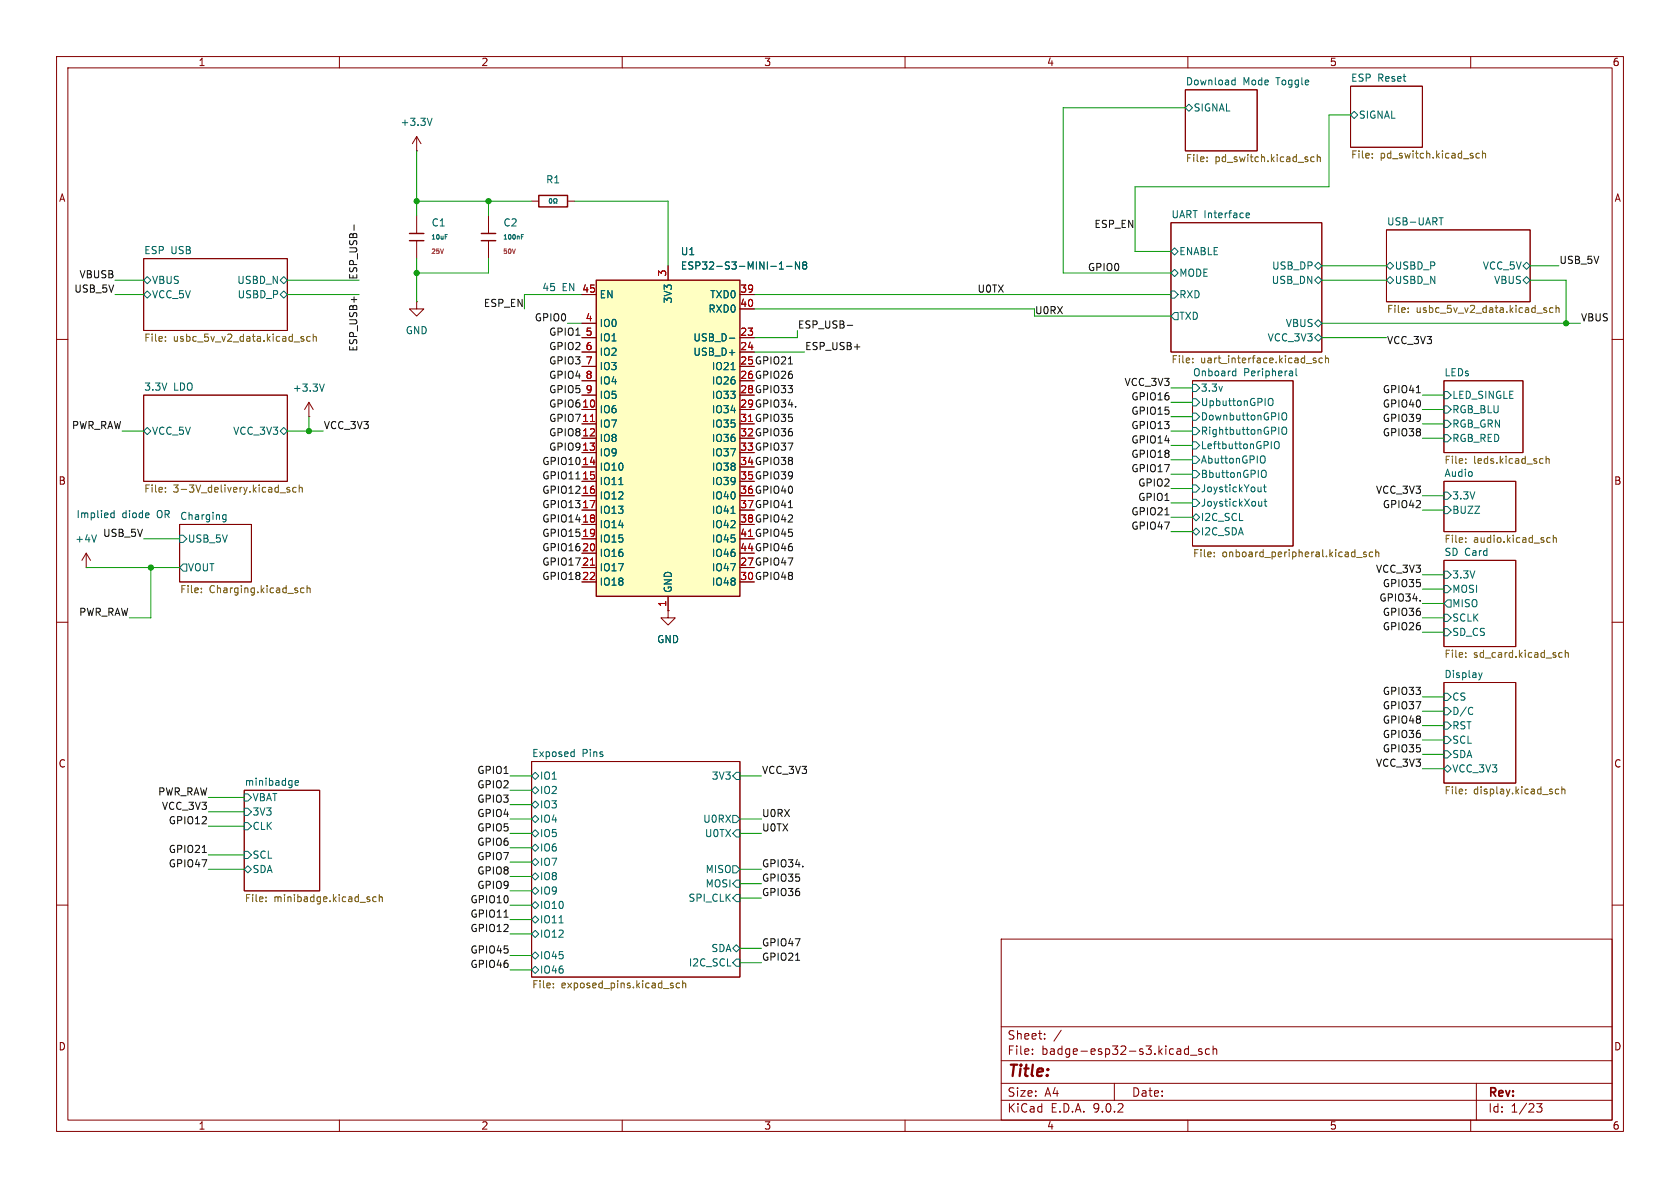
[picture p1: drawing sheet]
<svg xmlns="http://www.w3.org/2000/svg" width="297mm" height="210mm" viewBox="0 0 297 210" stroke-linecap="round" stroke-linejoin="round" font-family="sans-serif">
<g fill="none" stroke="#840000" stroke-width=".18">
<path d="M10 10h277v190h-277zM12 12h273v186h-273zM60 10v2M110 10v2M160 10v2M209.5 15.9h12.7v10.8h-12.7zM210 10v2M238.8 15.2h12.7v10.8h-12.7zM260 10v2M73.7 38.1v3.2M86.4 38.1v3.2M94 35.6h1.2"/>
<path d="M100.3 35.6h1.3M207 39.4h26.7v22.8h-26.7zM25.4 45.7h25.4v12.7h-25.4zM73.7 53.3v1.3h1.2l-1.2 1.3-1.3-1.3h1.3M73.7 53.3h.1M73.7 42.5v3.2M86.4 42.5v3.2M245.1 40.6h25.4v12.7h-25.4zM10 60h2M25.4 69.9h25.4v15.2h-25.4zM210.8 67.3h17.8v29.2h-17.8zM255.3 67.3h13.9v12.7h-13.9z"/>
<path d="M285 60h2M31.7 92.7h12.7v10.2h-12.7zM255.3 85.1h12.7v8.9h-12.7zM255.3 99.1h12.7v15.2h-12.7zM10 110h2M285 110h2M43.2 139.7h13.3v17.8h-13.3zM94 134.6h36.8v38.1h-36.8zM255.3 120.7h12.7v17.7h-12.7zM10 160h2M177 166h108v32h-108zM285 160h2"/>
<path d="M60 198v2M110 198v2M160 198v2M177 194.5h108M177 191.5h108M177 187.5h108M177 181.5h108M182.5 186.3v.1M182.5 185.5v.1M184.7 183.6v.1M184.7 182.8v.1M187.6 182.1l-1.3 2"/>
<path d="M197 191.5v3M209.5 186.3h.6M209.5 185.5h.6M210 198v2M210.1 184.9v1.5M210.5 186.5h1.1M212.5 185.5l-.4-.1-.2 .2 .1 .2 .5 .2v.3h-.6M213.8 185.5l-.4-.1-.3 .3v.4l.1 .2h.6M214.5 185.5l.2-.1 .3 .1 .1 .9M214.5 184.9v1.5M260 198v2M261 191.5v6.5"/>
<path d="M271.7 195.1h.9l-.5 .6 .4 .1v.7l-.2 .1-.6-.1"/>
</g>
<g fill="none" stroke="#006464" stroke-width=".18">
<path d="M209.5 19.1l.7-.7 .6 .7-.6 .6zM217.9 14.9h.5M217.9 14.2h.5M218.4 13.7v1.3M97.2 35.2l.1-.1a.39 .39 0 0 1 .3 .4 .39 .39 0 0 1-.4 .4l-.1-.3zM97.9 35.9h.2v-.1a.34 .34 0 0 1-.2-.5 .34 .34 0 0 1 .5-.1l.1 .3-.2 .4h.2M220.3 38.1l.6-.1-.1-.3-.3-.1-.2 .2 .1 .6h.4M238.8 20.3l.6-.6 .6 .6-.6 .7zM254.4 38.5h.7M254.8 38.5v1.3M25.4 49.5l.6-.6 .7 .6-.7 .7zM26 51.4l.7 .7-.7 .6-.6-.6z"/>
<path d="M49.5 49.5l.7-.6 .6 .6-.6 .7zM50.2 51.4l.6 .7-.6 .6-.7-.6zM78.7 41.5h.4M92.2 41.9h.2M92.2 41.5h.4M207 44.5l.6-.7 .7 .7-.7 .6zM207 48.3l.6-.7 .7 .7-.7 .6zM207 51.4h.6l.7 .7-.7 .6h-.6zM207.6 55.2h.7v1.3h-.7l-.6-.6zM232.4 49.5l.6-.6 .7 .6-.7 .7zM232.4 47l.6-.6 .7 .6-.7 .6zM232.4 57.2l.6-.7 .7 .7-.7 .6z"/>
<path d="M232.4 59.7l.6-.6 .7 .6-.7 .6zM245.1 49.5l.6-.6 .7 .6-.7 .7zM245.1 47l.6-.6 .7 .6-.7 .6zM269.2 49.5l.7-.6 .6 .6-.6 .7zM269.2 47l.7-.6 .6 .6-.6 .6zM25.4 76.2l.6-.6 .7 .6-.7 .6zM49.5 76.2l.7-.6 .6 .6-.6 .6zM210.8 75.6h.7l.6 .6-.6 .6h-.7zM210.8 78.1h.7l.6 .6-.6 .7h-.7zM210.8 70.5h.7l.6 .6-.6 .7h-.7zM210.8 73h.7l.6 .7-.6 .6h-.7zM210.8 67.9h.7l.6 .7-.6 .6h-.7z"/>
<path d="M218.1 65.6h.4M218.5 65.2v1.2M218.5 66.4h-.4M224.3 70.6l.2-.2a.43 .43 0 0 1 .6 .5v.4a.43 .43 0 0 1-.3 .4 .43 .43 0 0 1-.5-.2M225.6 78l-.1 .1a.81 .81 0 0 0 .1 1.2 .43 .43 0 0 0 .5-.4v-.7l-.3-.2M226.7 75.7l.2-.2a.43 .43 0 0 1 .6 .4v.5a.42 .42 0 0 1-.5 .4 .42 .42 0 0 1-.4-.4zM226.7 73.2l.2-.2a.43 .43 0 0 1 .6 .4v.4a.42 .42 0 0 1-.5 .5 .42 .42 0 0 1-.4-.5zM228.3 65.6l.2 .2v.6M228.5 66.4h-.1M228.5 65.9l-.1 .1M229.1 65.2v1.1l.2 .1M255.3 76.8h.6l.6 .7-.6 .6h-.6z"/>
<path d="M255.3 74.3h.6l.6 .6-.6 .7h-.6zM255.3 71.8h.6l.6 .6-.6 .6h-.6zM255.3 69.2h.6l.6 .7-.6 .6h-.6zM31.7 94.6h.7l.6 .7-.6 .6h-.7zM32.4 99.7h.6v1.3h-.6l-.7-.7zM39.4 91.7l.2 .1h.4M40 91v1l-.3 .3-.3-.1M40 91h-.4l-.2 .1M210.8 83.2h.7l.6 .6-.6 .7h-.7zM210.8 85.7h.7l.6 .7-.6 .6h-.7zM210.8 80.6h.7l.6 .7-.6 .6h-.7zM210.8 88.3h.7l.6 .6-.6 .6h-.7z"/>
<path d="M210.8 91.4l.7-.6 .6 .6-.6 .7zM210.8 94l.7-.7 .6 .7-.6 .6zM222.9 86.1v.8M222.9 86.8l-.3 .1M223.1 88.6v.9M223.1 89.4l-.4 .1M223.1 80.6a.43 .43 0 0 1 .6 .4v.4a.43 .43 0 0 1-.6 .5M223.2 83.2l.1-.1a.43 .43 0 0 1 .5 .5v.4a.42 .42 0 0 1-.2 .4 .42 .42 0 0 1-.4-.1M223.4 86.1h.4M223.5 88.6h.5M223.5 85.7v1.1l.3 .1M223.7 88.2v1.1l.3 .2"/>
<path d="M255.3 87h.6l.6 .6-.6 .7h-.6zM255.3 89.5h.6l.6 .7-.6 .6h-.6zM255.3 103.5h.6l.6 .6-.6 .7h-.6zM255.3 108.6h.6l.6 .6-.6 .7h-.6zM255.3 111.1h.6l.6 .7-.6 .6h-.6zM255.3 101h.6l.6 .6-.6 .6h-.6zM255.9 106h.6v1.3h-.6l-.6-.6zM261.4 118.9l.3 .9M261.7 119.8l-.1 .3M262 118.9l-.3 .9M52.2 138.4l.6-.1-.1-.3h-.3l-.2 .2v.6h.5M94 137.2l.6-.7 .6 .7-.6 .6z"/>
<path d="M94 139.7l.6-.6 .6 .6-.6 .6zM101.2 132.9l.3 .1M101.5 132.5v1.2M101.5 133.7h-.3M130.2 136.5h.6v1.3h-.6l-.7-.6zM255.3 122.6h.6l.6 .6-.6 .6h-.6zM255.3 125.1h.6l.6 .6-.6 .7h-.6zM255.3 127.6h.6l.6 .7-.6 .6h-.6zM255.3 130.2h.6l.6 .6-.6 .6h-.6zM255.3 132.7h.6l.6 .7-.6 .6h-.6zM255.3 135.9l.6-.6 .6 .6-.6 .6zM260.1 125l.3 .2"/>
<path d="M260.4 126.2l-.3 .1M43.2 142.9h.6l.6 .6-.6 .6h-.6zM43.2 145.4h.6l.6 .7-.6 .6h-.6zM43.2 150.5h.6l.6 .6-.6 .7h-.6zM43.2 140.3h.6l.6 .7-.6 .6h-.6zM43.8 153l.6 .7-.6 .6-.6-.6zM94 144.8l.6-.7 .6 .7-.6 .6zM94 147.3l.6-.6 .6 .6-.6 .7zM94 149.9l.6-.7 .6 .7-.6 .6zM94 152.4l.6-.6 .6 .6-.6 .6zM94 154.9l.6-.6 .6 .6-.6 .7zM94 157.5l.6-.7 .6 .7-.6 .6z"/>
<path d="M94.6 141.6l.6 .6-.6 .7-.6-.7zM129.5 153h.7l.6 .7-.6 .6h-.7zM129.5 144.1h.7l.6 .7-.6 .6h-.7zM130.2 155.6h.6v1.2h-.6l-.7-.6zM130.2 158.1h.6v1.3h-.6l-.7-.6zM130.2 146.7h.6v1.3h-.6l-.7-.7zM94 160l.6-.6 .6 .6-.6 .7zM94 162.6l.6-.7 .6 .7-.6 .6zM94 168.9l.6-.6 .6 .6-.6 .6zM94 171.5l.6-.7 .6 .7-.6 .6zM94.6 164.5l.6 .6-.6 .6-.6-.6zM98.8 163.1h.8"/>
<path d="M129.5 167.6l.7-.6 .6 .6-.6 .7zM130.2 169.5h.6v1.3h-.6l-.7-.6z"/>
</g>
<g fill="none" stroke="#725600" stroke-width=".18">
<path d="M213.4 28.5v.1M213.4 27.8v.1M232.3 27.8l-.3-.1-.3 .3 .1 .5h.5M232.9 27.9l.2-.2 .3 .1v.8M232.9 27.3v1.3M242.6 27.8v.1M242.6 27.2v.1M261.5 27.2l-.3-.1-.3 .2 .2 .6h.4M262.1 27.2l.2-.1 .3 .1v.7M262.1 26.7v1.2M29.2 59.5v.2M53.3 59.8l.4 .3v.2h-.4"/>
<path d="M53.3 59.5h.4M54.8 59.5h-.3l-.3 .2 .1 .6h.5M55.4 59.6l.2-.1h.3v.8M55.4 59.1v1.2M249 55.1v.1M249 54.5v.1M273 54.8l.5 .2-.1 .2h-.4M273 54.5h.4M274.5 54.5l-.3-.1-.3 .2 .2 .6h.4M275.1 54.5l.2-.1 .3 .1v.7M275.1 54v1.2M29.2 60.2v.1"/>
<path d="M210.9 64v.1M210.9 63.4v.1M232.6 63.4l-.3-.1-.2 .2 .1 .2 .4 .1v.3h-.5M233.8 63.4l-.4-.1-.2 .2 .1 .6h.5M234.3 63.4l.2-.1 .3 .1 .1 .7M234.3 62.9v1.2M29.2 86.9v.1M29.2 86.2v.1M49.5 87.1h1M51.2 86.2h-.3l-.2 .1 .1 .2 .4 .1v.3h-.5M52.4 86.2h-.4l-.3 .2 .2 .5h.5M52.9 86.3l.2-.1h.3v.8"/>
<path d="M52.9 85.7v1.3M214.7 98.3v.1M214.7 97.6v.2M239.8 98.5h1M241.5 97.6h-.3l-.2 .2 .1 .1 .4 .2v.3h-.5M242.7 97.6h-.4l-.2 .2 .1 .6h.5M243.2 97.7l.2-.1h.3l.1 .8M243.2 97.2v1.2M259.1 81.8v.1M259.1 81.1v.2M259.1 95.1v.1M259.1 95.8v.1"/>
<path d="M272.4 81.1h.4M272.8 81.9h-.4M273.3 81.2l.2-.1h.3l.1 .8M273.3 80.6v1.3M273.6 95.8h.5M273.6 95.1h.5M274.6 95.2l.2-.2 .3 .1v.8M274.6 94.6v1.3M35.6 104.7v.1M35.6 104v.1M53.7 104l-.3-.1-.3 .3 .2 .5h.4M54.3 104.1l.2-.2 .3 .1v.8"/>
<path d="M54.3 103.5v1.3M259.1 115.4v.1M259.1 116.1v.1M275.6 116.1l.2 .1 .4-.1M276.2 115.4h-.4l-.2 .1M276.7 115.5l.2-.1h.3l.1 .8M276.7 114.9v1.3M259.1 139.6v.1M275.6 139.6l-.4-.1-.2 .2 .1 .6h.5M276.1 139.6l.2-.1 .3 .1 .1 .7M276.1 139.1v1.2M47 159.3v.1"/>
<path d="M47 158.6v.1M66.5 158.6l-.4-.1-.2 .3 .1 .5h.5M67 158.7l.2-.2 .3 .1 .1 .8M67 158.1v1.3M259.1 140.2v.1M97.8 174.5v.1M97.8 173.8v.2M118.9 174.2l.2 .2-.2 .2M118.9 173.8h.1M120.1 173.8h-.3l-.3 .2 .2 .6h.4M120.7 173.9l.2-.1h.3v.8M120.7 173.4v1.2"/>
</g>
<path d="M95.2 34.5h5.1v2.1h-5.1zM72.4 41.3h2.5M72.4 42.5h2.5M85.1 41.3h2.5M85.1 42.5h2.5" fill="none" stroke="#840000" stroke-width=".25"/>
<path d="M105.4 49.5h25.4v55.9h-25.4z" fill="#ffffc2"/>
<path d="M105.4 49.5h25.4v55.9h-25.4z" fill="none" stroke="#840000" stroke-width=".25"/>
<g fill="none" stroke="#840000" stroke-width=".18">
<path d="M73.7 26.7h.1M73.7 24.1l-.8 1.3M73.7 24.1l.7 1.3M73.7 24.1v2.6M102.9 52.1h2.5M102.9 57.2h2.5M102.9 59.7h2.5M118.1 47v2.5M130.8 52.1h2.5M130.8 59.7h2.5M130.8 54.6h2.5M54.6 73.7h.1"/>
<path d="M54.6 71.1l-.8 1.3M54.6 71.1l.8 1.3M54.6 71.1v2.6M102.9 62.2h2.5M102.9 64.8h2.5M102.9 67.3h2.5M102.9 69.9h2.5M102.9 72.4h2.5M102.9 74.9h2.5M102.9 77.5h2.5M130.8 62.2h2.5M15.2 97.8l-.7 1.3"/>
<path d="M15.2 97.8l.8 1.3M15.2 97.8v2.5M102.9 80h2.5M102.9 82.6h2.5M102.9 85.1h2.5M102.9 87.6h2.5M102.9 90.2h2.5M102.9 92.7h2.5M102.9 95.3h2.5M102.9 97.8h2.5M15.2 100.3h.1M102.9 100.3h2.5"/>
<path d="M102.9 102.9h2.5M118.1 108v1.2h1.3l-1.3 1.3-1.3-1.3h1.3M118.1 108h.1M118.1 105.4v2.6"/>
</g>
<path d="M104.4 74.5h.7M104.4 99.9h.7" fill="none" stroke="#a90000" stroke-width=".18"/>
<g fill="none" stroke="#006464" stroke-width=".18">
<path d="M76.4 20.9l-.4 1.3M128.9 59.8h1M137.8 47.6h.7M137.8 46.7l.3-.4v1.3M139.1 47.1h.9M141.3 46.3v1.3l-.7-1.3v1.3M142.1 46.8l-.2 .3 .1 .3 .1 .2 .4-.1 .1-.2v-.2l-.2-.3M142.1 46.8l-.2-.2 .2-.3h.3l.2 .2-.2 .3M142.1 46.8h.3M57.3 67.9l-.4 1.3M129.2 65.3h.8M17.1 94.6l-.5 1.2"/>
<path d="M109.4 85.7h.7M129.2 90.7h.8"/>
</g>
<g fill="none" stroke="#0f0f0f" stroke-width=".18">
<path d="M62.6 39.8v.9M62.6 52.5v.9M149.8 57.5h.9M139.4 64.3h.7M140.6 71.8v.2M151 61.3h1M250.4 69.4h.7M101.8 84.7h.7M139.4 89.7h.7M205.9 91h.8M251.1 106.1v.2M35.8 150.7h.7"/>
<path d="M141.9 153.1v.1M89.1 162.1h.7M140.6 169.8h.8"/>
</g>
<g fill="none" stroke="#009600" stroke-width=".18">
<path d="M209.5 19.1h-21.5v29.2h19M73.7 26.7v11.4M73.7 35.6h20.3M86.4 35.6v2.5M101.6 35.6h16.5v11.4M238.8 20.3h-3.9v12.7h-34.2v11.5h6.3M20.3 49.5h5.1M20.3 52.1h5.1M50.8 49.5h12.7M50.8 52.1h12.7M73.7 45.7v7.6M86.4 45.7v2.6h-12.7"/>
<path d="M100.3 57.2h2.6M102.9 52.1h-10.2v2.5M133.3 52.1h73.7M133.3 54.6h49.6M141 58.4v1.3h-7.7M182.9 55.9h24.1M233.7 49.5h11.4M233.7 57.2h45.7M233.7 59.7h11.4M233.7 47h11.4M270.5 49.5h6.4v7.7M270.5 47h5.1"/>
<path d="M21.6 76.2h3.8M50.8 76.2h6.3M54.6 73.7v2.5M133.3 62.2h8.9M207 76.2h3.8M207 68.6h3.8M207 71.1h3.8M207 73.7h3.8M207 78.7h3.8M251.5 69.9h3.8M251.5 77.5h3.8M251.5 72.4h3.8"/>
<path d="M251.5 74.9h3.8M25.4 95.3h6.3M207 91.4h3.8M207 94h3.8M207 81.3h3.8M207 83.8h3.8M207 88.9h3.8M207 86.4h3.8M251.5 90.2h3.8M251.5 87.6h3.8M15.2 100.3h16.5M26.7 100.3v8.9h-3.8"/>
<path d="M251.5 109.2h3.8M251.5 101.6h3.8M251.5 104.1h3.8M251.5 106.7h3.8M251.5 111.8h3.8M90.2 137.2h3.8M90.2 139.7h3.8M130.8 137.2h3.8M251.5 130.8h3.8M251.5 133.4h3.8M251.5 128.3h3.8M251.5 125.7h3.8"/>
<path d="M251.5 123.2h3.8M251.5 135.9h3.8M36.8 153.7h6.4M36.8 146.1h6.4M36.8 141h6.4M36.8 151.1h6.4M36.8 143.5h6.4M90.2 144.8h3.8M90.2 157.5h3.8M90.2 147.3h3.8M90.2 154.9h3.8M90.2 142.2h3.8"/>
<path d="M90.2 149.9h3.8M90.2 152.4h3.8M130.8 144.8h3.8M130.8 158.8h3.8M130.8 156.2h3.8M130.8 147.3h3.8M130.8 153.7h3.8M90.2 168.9h3.8M90.2 165.1h3.8M90.2 171.5h3.8M90.2 162.6h3.8M90.2 160h3.8"/>
<path d="M130.8 167.6h3.8M130.8 170.2h3.8"/>
</g>
<path d="M19.6 91.4l.2 .1h.4M20.2 90.2v1.3M20.2 90.7h-.4l-.2 .1" fill="none" stroke="#0000c2" stroke-width=".18"/>
<g fill="#009600" stroke="#009600" stroke-width=".18">
<circle cx="73.7" cy="35.6" r=".46"/>
<circle cx="73.7" cy="48.3" r=".46"/>
<circle cx="86.4" cy="35.6" r=".46"/>
<circle cx="276.9" cy="57.2" r=".46"/>
<circle cx="26.7" cy="100.3" r=".46"/>
<circle cx="54.6" cy="76.2" r=".46"/>
</g>
<text font-size="2.8" fill="#840000" x="178" y="190.9">Title:</text>
<g font-size="2.1" fill="#840000">
<text x="178" y="184">Sheet:</text>
<text x="178" y="186.7">File:</text>
<text x="184.1" y="186.7">badge-esp32-s3.kicad_sch</text>
<text x="178" y="196.9">KiCad</text>
<text x="178" y="194.1">Size:</text>
<text x="184.7" y="194.1">A4</text>
<text x="185.7" y="196.9">E.D.A.</text>
<text x="193.3" y="196.9">9.0.2</text>
<text x="200" y="194.1">Date:</text>
<text x="263" y="194.3">Rev:</text>
<text x="263" y="196.9">Id:</text>
<text x="267.1" y="196.9">1/23</text>
</g>
<g font-size="1.8" fill="#840000">
<text x="35" y="11.9">1</text>
<text x="85" y="11.9">2</text>
<text x="135" y="11.9">3</text>
<text x="185" y="11.9">4</text>
<text x="235" y="11.9">5</text>
<text x="285" y="11.9">6</text>
<text x="10.3" y="35.9">A</text>
<text x="285.3" y="35.9">A</text>
<text x="130.8" y="64.5">25 GPIO21</text>
<text x="130.8" y="67.1">26 GPIO26</text>
<text x="130.8" y="69.6">28 GPIO33</text>
<text x="130.8" y="72.1">29 GPIO34.</text>
<text x="130.8" y="77.2">32 GPIO36</text>
<text x="130.8" y="79.8">33 GPIO37</text>
<text x="130.8" y="82.3">34 GPIO38</text>
<text x="10.3" y="85.9">B</text>
<text x="130.8" y="84.8">35 GPIO39</text>
<text x="130.8" y="87.4">36 GPIO40</text>
<text x="130.8" y="89.9">37 GPIO41</text>
<text x="285.3" y="85.9">B</text>
<text x="130.8" y="92.5">38 GPIO42</text>
<text x="130.8" y="97.5">44 GPIO46</text>
<text x="130.8" y="100.1">27 GPIO47</text>
<text x="130.8" y="102.6">30 GPIO48</text>
<text x="10.3" y="135.9">C</text>
<text x="285.3" y="135.9">C</text>
<text x="10.3" y="185.9">D</text>
<text x="285.3" y="185.9">D</text>
<text x="35" y="199.9">1</text>
<text x="85" y="199.9">2</text>
<text x="135" y="199.9">3</text>
<text x="185" y="199.9">4</text>
<text x="235" y="199.9">5</text>
<text x="285" y="199.9">6</text>
</g>
<g font-size="1.8" fill="#006464">
<text x="209.5" y="15.2">Download</text>
<text x="219.7" y="15.2">Mode</text>
<text x="225.7" y="15.2">Toggle</text>
<text x="238.8" y="14.5">ESP</text>
<text x="243.6" y="14.5">Reset</text>
<text x="70.7" y="22.5">+3.3V</text>
<text x="210.9" y="19.9">SIGNAL</text>
<text x="240.1" y="21.2">SIGNAL</text>
<text x="96.4" y="32.6">R1</text>
<text x="76.2" y="40.2">C1</text>
<text x="88.9" y="40.2">C2</text>
<text x="207" y="38.7">UART Interface</text>
<text x="245.1" y="39.9">USB-UART</text>
<text x="25.4" y="45">ESP</text>
<text x="30.2" y="45">USB</text>
<text x="120.3" y="47.9">ESP32-S3-MINI-1-N8</text>
<text x="120.3" y="45.3">U1</text>
<text x="208.4" y="45.3">ENABLE</text>
<text x="224.8" y="47.9">USB_DP</text>
<text x="246.5" y="47.9">USBD_P</text>
<text x="262" y="47.9">VCC_5V</text>
<text x="26.8" y="50.4">VBUS</text>
<text x="26.8" y="52.9">VCC_5V</text>
<text x="41.8" y="50.4">USBD_N</text>
<text x="41.9" y="52.9">USBD_P</text>
<text x="105.9" y="52.9">EN</text>
<text x="119" y="53.7" transform="rotate(-90 119 53.7)">3V3</text>
<text x="125.4" y="52.9">TXD0</text>
<text x="208.4" y="49.1">MODE</text>
<text x="208.4" y="52.9">RXD</text>
<text x="224.7" y="50.4">USB_DN</text>
<text x="246.5" y="50.4">USBD_N</text>
<text x="264" y="50.4">VBUS</text>
<text x="71.6" y="59.3">GND</text>
<text x="105.9" y="58">IO0</text>
<text x="125.1" y="55.5">RXD0</text>
<text x="208.4" y="56.7">TXD</text>
<text x="227.2" y="58">VBUS</text>
<text x="105.9" y="60.6">IO1</text>
<text x="105.9" y="63.1">IO2</text>
<text x="105.9" y="65.6">IO3</text>
<text x="122.5" y="60.6">USB_D-</text>
<text x="122.5" y="63.1">USB_D+</text>
<text x="125.7" y="65.6">IO21</text>
<text x="224" y="60.6">VCC_3V3</text>
<text x="25.4" y="69.1">3.3V</text>
<text x="30.7" y="69.1">LDO</text>
<text x="51.7" y="69.4">+3.3V</text>
<text x="105.9" y="68.2">IO4</text>
<text x="105.9" y="70.7">IO5</text>
<text x="125.7" y="68.2">IO26</text>
<text x="125.7" y="70.7">IO33</text>
<text x="210.8" y="66.6">Onboard</text>
<text x="212.2" y="72">UpbuttonGPIO</text>
<text x="212.2" y="69.4">3.3v</text>
<text x="219.9" y="66.6">Peripheral</text>
<text x="255.3" y="66.6">LEDs</text>
<text x="256.6" y="70.7">LED_SINGLE</text>
<text x="26.8" y="77.1">VCC_5V</text>
<text x="41.1" y="77.1">VCC_3V3</text>
<text x="105.9" y="73.3">IO6</text>
<text x="105.9" y="75.8">IO7</text>
<text x="125.7" y="73.3">IO34</text>
<text x="125.7" y="75.8">IO35</text>
<text x="212.2" y="77.1">RightbuttonGPIO</text>
<text x="212.2" y="74.5">DownbuttonGPIO</text>
<text x="256.6" y="75.8">RGB_GRN</text>
<text x="256.6" y="73.3">RGB_BLU</text>
<text x="105.9" y="78.3">IO8</text>
<text x="105.9" y="80.9">IO9</text>
<text x="105.9" y="83.4">IO10</text>
<text x="125.7" y="78.3">IO36</text>
<text x="125.7" y="80.9">IO37</text>
<text x="125.7" y="83.4">IO38</text>
<text x="212.2" y="79.6">LeftbuttonGPIO</text>
<text x="212.2" y="82.1">AbuttonGPIO</text>
<text x="256.6" y="78.3">RGB_RED</text>
<text x="105.9" y="86">IO11</text>
<text x="105.9" y="88.5">IO12</text>
<text x="125.7" y="86">IO39</text>
<text x="125.7" y="88.5">IO40</text>
<text x="212.2" y="84.7">BbuttonGPIO</text>
<text x="212.2" y="87.2">JoystickYout</text>
<text x="212.2" y="89.8">JoystickXout</text>
<text x="255.3" y="84.4">Audio</text>
<text x="256.6" y="88.5">3.3V</text>
<text x="105.9" y="91">IO13</text>
<text x="105.9" y="93.6">IO14</text>
<text x="125.7" y="91">IO41</text>
<text x="125.7" y="93.6">IO42</text>
<text x="212.2" y="92.3">I2C_SCL</text>
<text x="212.2" y="94.8">I2C_SDA</text>
<text x="256.6" y="91">BUZZ</text>
<text x="13.2" y="96.1">+4V</text>
<text x="33.1" y="101.2">VOUT</text>
<text x="33.1" y="96.1">USB_5V</text>
<text x="105.9" y="96.1">IO15</text>
<text x="105.9" y="98.7">IO16</text>
<text x="105.9" y="101.2">IO17</text>
<text x="125.7" y="96.1">IO45</text>
<text x="125.7" y="98.7">IO46</text>
<text x="125.7" y="101.2">IO47</text>
<text x="255.3" y="96.3">File:</text>
<text x="255.3" y="98.3">SD Card</text>
<text x="105.9" y="103.7">IO18</text>
<text x="119" y="104.9" transform="rotate(-90 119 104.9)">GND</text>
<text x="125.7" y="103.7">IO48</text>
<text x="256.6" y="105">MOSI</text>
<text x="256.6" y="102.5">3.3V</text>
<text x="256.6" y="107.5">MISO</text>
<text x="116.1" y="113.9">GND</text>
<text x="256.6" y="110.1">SCLK</text>
<text x="256.6" y="112.6">SD_CS</text>
<text x="255.3" y="119.9">Display</text>
<text x="256.6" y="124.1">CS</text>
<text x="256.6" y="126.6">D/C</text>
<text x="256.6" y="129.1">RST</text>
<text x="256.6" y="131.7">SCL</text>
<text x="94" y="133.9">Exposed</text>
<text x="102.9" y="133.9">Pins</text>
<text x="256.6" y="134.2">SDA</text>
<text x="256.6" y="136.8">VCC_3V3</text>
<text x="43.2" y="139">minibadge</text>
<text x="44.6" y="141.8">VBAT</text>
<text x="95.4" y="138">IO1</text>
<text x="95.4" y="140.6">IO2</text>
<text x="95.4" y="143.1">IO3</text>
<text x="125.7" y="138">3V3</text>
<text x="44.6" y="144.4">3V3</text>
<text x="44.6" y="146.9">CLK</text>
<text x="95.4" y="145.6">IO4</text>
<text x="95.4" y="148.2">IO5</text>
<text x="124.2" y="145.6">U0RX</text>
<text x="124.5" y="148.2">U0TX</text>
<text x="44.6" y="152">SCL</text>
<text x="44.6" y="154.5">SDA</text>
<text x="95.4" y="150.7">IO6</text>
<text x="95.4" y="153.3">IO7</text>
<text x="95.4" y="155.8">IO8</text>
<text x="124.6" y="154.5">MISO</text>
<text x="95.4" y="158.3">IO9</text>
<text x="95.4" y="160.9">IO10</text>
<text x="121.6" y="159.6">SPI_CLK</text>
<text x="124.6" y="157.1">MOSI</text>
<text x="95.4" y="163.4">IO11</text>
<text x="95.4" y="166">IO12</text>
<text x="95.4" y="169.8">IO45</text>
<text x="95.4" y="172.3">IO46</text>
<text x="121.7" y="171">I2C_SCL</text>
<text x="125.7" y="168.5">SDA</text>
</g>
<g font-size="1.8" fill="#725600">
<text x="209.5" y="29">File:</text>
<text x="214.8" y="29">pd_switch.kicad_sch</text>
<text x="238.8" y="28.3">File:</text>
<text x="244" y="28.3">pd_switch.kicad_sch</text>
<text x="245.1" y="55.7">File:</text>
<text x="250.3" y="55.7">usbc_5v_v2_data.kicad_sch</text>
<text x="25.4" y="60.7">File:</text>
<text x="30.6" y="60.7">usbc_5v_v2_data.kicad_sch</text>
<text x="207" y="64.5">File:</text>
<text x="212.2" y="64.5">uart_interface.kicad_sch</text>
<text x="255.3" y="82.3">File:</text>
<text x="260.5" y="82.3">leds.kicad_sch</text>
<text x="25.4" y="87.4">File:</text>
<text x="30.6" y="87.4">3-3V_delivery.kicad_sch</text>
<text x="210.8" y="98.8">File:</text>
<text x="216" y="98.8">onboard_peripheral.kicad_sch</text>
<text x="260.5" y="96.3">audio.kicad_sch</text>
<text x="31.7" y="105.2">File:</text>
<text x="37" y="105.2">Charging.kicad_sch</text>
<text x="255.3" y="116.6">File:</text>
<text x="260.5" y="116.6">sd_card.kicad_sch</text>
<text x="255.3" y="140.7">File:</text>
<text x="260.5" y="140.7">display.kicad_sch</text>
<text x="43.2" y="159.8">File:</text>
<text x="48.4" y="159.8">minibadge.kicad_sch</text>
<text x="94" y="175">File:</text>
<text x="99.2" y="175">exposed_pins.kicad_sch</text>
</g>
<g font-size="1.8" fill="#0f0f0f">
<text x="193.4" y="40.4">ESP_EN</text>
<text x="192.2" y="48">GPIO0</text>
<text x="275.6" y="46.7">USB_5V</text>
<text x="13" y="51.8">USB_5V</text>
<text x="13.9" y="49.3">VBUSB</text>
<text x="63.2" y="49.5" transform="rotate(-90 63.2 49.5)">ESP_USB-</text>
<text x="172.7" y="51.8">U0TX</text>
<text x="85.4" y="54.3">ESP_EN</text>
<text x="94.4" y="56.9">GPIO0</text>
<text x="97" y="59.4">GPIO1</text>
<text x="141" y="58.2">ESP_USB-</text>
<text x="279.4" y="56.9">VBUS</text>
<text x="63.2" y="62.3" transform="rotate(-90 63.2 62.3)">ESP_USB+</text>
<text x="97" y="64.5">GPIO3</text>
<text x="97" y="62">GPIO2</text>
<text x="142.2" y="62">ESP_USB+</text>
<text x="245.1" y="61.2">VCC_3V3</text>
<text x="97" y="69.6">GPIO5</text>
<text x="97" y="67">GPIO4</text>
<text x="198.7" y="68.3">VCC_3V3</text>
<text x="199.9" y="70.9">GPIO16</text>
<text x="244.4" y="69.6">GPIO41</text>
<text x="12.6" y="75.9">PWR_RAW</text>
<text x="57.1" y="75.9">VCC_3V3</text>
<text x="97" y="74.7">GPIO7</text>
<text x="97" y="72.1">GPIO6</text>
<text x="97" y="77.2">GPIO8</text>
<text x="199.9" y="75.9">GPIO13</text>
<text x="199.9" y="73.4">GPIO15</text>
<text x="244.4" y="72.1">GPIO40</text>
<text x="244.4" y="74.7">GPIO39</text>
<text x="244.4" y="77.2">GPIO38</text>
<text x="95.8" y="82.3">GPIO10</text>
<text x="97" y="79.7">GPIO9</text>
<text x="199.9" y="78.5">GPIO14</text>
<text x="199.9" y="81">GPIO18</text>
<text x="199.9" y="83.6">GPIO17</text>
<text x="95.8" y="84.8">GPIO11</text>
<text x="95.8" y="87.4">GPIO12</text>
<text x="95.8" y="89.9">GPIO13</text>
<text x="201.1" y="88.6">GPIO1</text>
<text x="201.1" y="86.1">GPIO2</text>
<text x="243.2" y="87.4">VCC_3V3</text>
<text x="244.4" y="89.9">GPIO42</text>
<text x="18.1" y="95">USB_5V</text>
<text x="95.8" y="92.4">GPIO14</text>
<text x="95.8" y="95">GPIO15</text>
<text x="199.9" y="93.7">GPIO47</text>
<text x="199.9" y="91.2">GPIO21</text>
<text x="95.8" y="97.5">GPIO16</text>
<text x="95.8" y="100.1">GPIO17</text>
<text x="243.2" y="101.3">VCC_3V3</text>
<text x="95.8" y="102.6">GPIO18</text>
<text x="243.8" y="106.4">GPIO34.</text>
<text x="244.4" y="103.9">GPIO35</text>
<text x="13.9" y="109">PWR_RAW</text>
<text x="244.4" y="111.5">GPIO26</text>
<text x="244.4" y="109">GPIO36</text>
<text x="244.4" y="125.5">GPIO37</text>
<text x="244.4" y="122.9">GPIO33</text>
<text x="244.4" y="128">GPIO48</text>
<text x="244.4" y="130.5">GPIO36</text>
<text x="84.3" y="136.9">GPIO1</text>
<text x="134.6" y="136.9">VCC_3V3</text>
<text x="243.2" y="135.6">VCC_3V3</text>
<text x="244.4" y="133.1">GPIO35</text>
<text x="27.9" y="140.7">PWR_RAW</text>
<text x="28.5" y="143.2">VCC_3V3</text>
<text x="84.3" y="142">GPIO3</text>
<text x="84.3" y="139.4">GPIO2</text>
<text x="29.7" y="145.8">GPIO12</text>
<text x="84.3" y="144.5">GPIO4</text>
<text x="84.3" y="147.1">GPIO5</text>
<text x="84.3" y="149.6">GPIO6</text>
<text x="134.6" y="144.5">U0RX</text>
<text x="134.6" y="147.1">U0TX</text>
<text x="29.7" y="150.9">GPIO21</text>
<text x="29.7" y="153.4">GPIO47</text>
<text x="84.3" y="154.7">GPIO8</text>
<text x="84.3" y="152.1">GPIO7</text>
<text x="134.6" y="155.9">GPIO35</text>
<text x="134.6" y="153.4">GPIO34.</text>
<text x="83.1" y="159.8">GPIO10</text>
<text x="84.3" y="157.2">GPIO9</text>
<text x="134.6" y="158.5">GPIO36</text>
<text x="83.1" y="164.8">GPIO12</text>
<text x="83.1" y="162.3">GPIO11</text>
<text x="134.6" y="167.4">GPIO47</text>
<text x="83.1" y="168.6">GPIO45</text>
<text x="83.1" y="171.2">GPIO46</text>
<text x="134.6" y="169.9">GPIO21</text>
</g>
<g font-size="1.8" fill="#0000c2">
<text x="95.8" y="51.7">45</text>
<text x="99.4" y="51.7">EN 45</text>
<text x="13.4" y="91.8">Implied</text>
<text x="21.6" y="91.8">diode</text>
<text x="27.9" y="91.8">OR Charging</text>
</g>
<g font-size="1.8" fill="#a90000">
<text x="102.8" y="51.8">45</text>
<text x="117.9" y="49" transform="rotate(-90 117.9 49)">3</text>
<text x="130.8" y="51.8">39</text>
<text x="103.4" y="56.9">4</text>
<text x="103.4" y="59.4">5</text>
<text x="130.8" y="54.4">40</text>
<text x="130.8" y="59.4">23</text>
<text x="103.4" y="62">6</text>
<text x="103.4" y="64.5">7</text>
<text x="130.8" y="62">24</text>
<text x="130.8" y="64.5">25</text>
<text x="103.4" y="67.1">8</text>
<text x="103.4" y="69.6">9</text>
<text x="130.8" y="67.1">26</text>
<text x="130.8" y="69.6">28</text>
<text x="102.8" y="72.1">10</text>
<text x="102.8" y="74.7">11</text>
<text x="102.8" y="77.2">12</text>
<text x="130.8" y="74.7">31 GPIO35</text>
<text x="130.8" y="72.1">29</text>
<text x="130.8" y="74.7">31</text>
<text x="130.8" y="77.2">32</text>
<text x="102.8" y="79.8">13</text>
<text x="102.8" y="82.3">14</text>
<text x="130.8" y="79.8">33</text>
<text x="130.8" y="82.3">34</text>
<text x="102.8" y="84.8">15</text>
<text x="102.8" y="87.4">16</text>
<text x="102.8" y="89.9">17</text>
<text x="130.8" y="84.8">35</text>
<text x="130.8" y="87.4">36</text>
<text x="130.8" y="89.9">37</text>
<text x="102.8" y="92.5">18</text>
<text x="102.8" y="95">19</text>
<text x="130.8" y="95">41 GPIO45</text>
<text x="130.8" y="92.5">38</text>
<text x="130.8" y="95">41</text>
<text x="102.8" y="97.5">20</text>
<text x="102.8" y="100.1">21</text>
<text x="130.8" y="97.5">44</text>
<text x="130.8" y="100.1">27</text>
<text x="102.8" y="102.6">22</text>
<text x="117.9" y="107.4" transform="rotate(-90 117.9 107.4)">1</text>
<text x="130.8" y="102.6">30</text>
</g>
<text font-size="1.8" fill="#009600" x="182.9" y="55.6">U0RX</text>
<g font-size="1.1" fill="#006464">
<text x="76.1" y="42.5">10uF</text>
<text x="88.8" y="42.5">100nF</text>
</g>
<g font-size="1.1" fill="#840084">
<text x="76.1" y="45.1">25V</text>
<text x="88.8" y="45.1">50V</text>
</g>
</svg>
